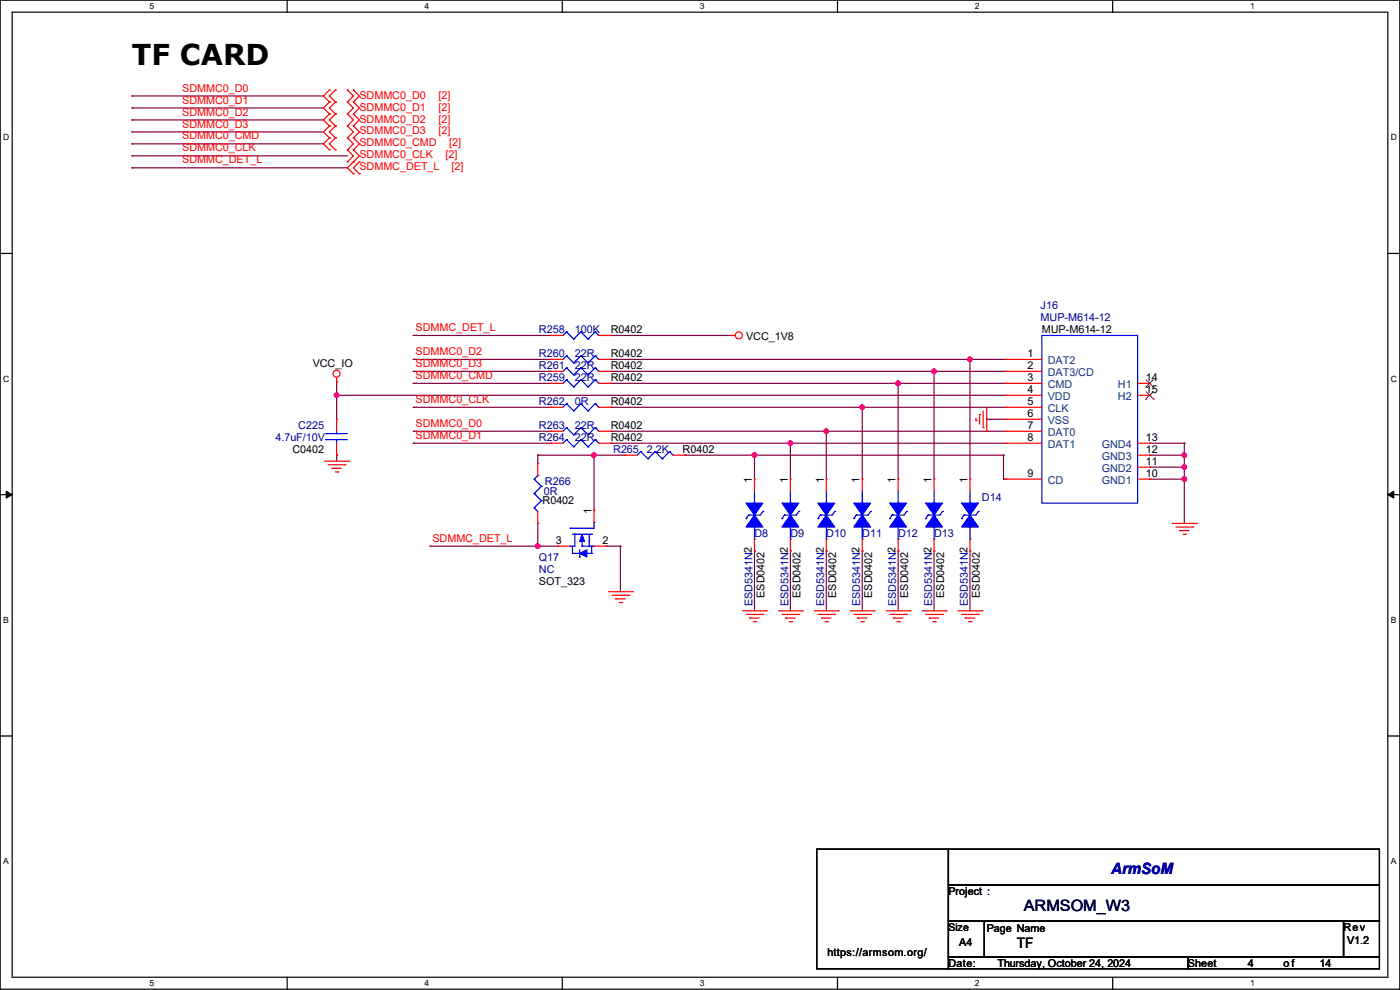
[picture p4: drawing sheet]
<svg xmlns="http://www.w3.org/2000/svg" width="297mm" height="210mm" viewBox="0 0 297 210" stroke-linecap="round" stroke-linejoin="round" font-family="sans-serif">
<path d="M0 0h297v209.8h-297zM2.6 2.6h291.8v204.7h-291.8z" fill="none" stroke="#000" stroke-width=".25"/>
<g fill="#fff">
<path d="M31.7 .3h1v2h-1z"/>
<path d="M31.7 207.6h1v1.9h-1z"/>
</g>
<path d="M60.9 0v2.6M60.9 207.3v2.5" fill="none" stroke="#000" stroke-width=".25"/>
<g fill="#fff">
<path d="M90.1 .3h1v2h-1z"/>
<path d="M90.1 207.6h1v1.9h-1z"/>
</g>
<path d="M119.3 0v2.6M119.3 207.3v2.5" fill="none" stroke="#000" stroke-width=".25"/>
<g fill="#fff">
<path d="M148.5 .3h.9v2h-.9z"/>
<path d="M148.5 207.6h.9v1.9h-.9z"/>
</g>
<path d="M177.7 0v2.6M177.7 207.3v2.5" fill="none" stroke="#000" stroke-width=".25"/>
<g fill="#fff">
<path d="M206.8 .3h1v2h-1z"/>
<path d="M206.8 207.6h1v1.9h-1z"/>
</g>
<path d="M236.1 0v2.6M236.1 207.3v2.5" fill="none" stroke="#000" stroke-width=".25"/>
<g fill="#fff">
<path d="M265.2 .3h1v2h-1z"/>
<path d="M265.2 207.6h1v1.9h-1z"/>
<path d="M.7 28.2h1.2v1.9h-1.2z"/>
<path d="M295.1 28.2h1.2v1.9h-1.2z"/>
<path d="M.7 79.3h1.2v2h-1.2z"/>
<path d="M295.1 79.3h1.2v2h-1.2z"/>
</g>
<path d="M0 53.8h2.6M294.4 53.8h2.6" fill="none" stroke="#000" stroke-width=".25"/>
<g fill="#fff">
<path d="M.7 130.5h1.2v2h-1.2z"/>
<path d="M295.1 130.5h1.1v2h-1.1z"/>
</g>
<path d="M0 104.9h2.6M294.4 104.9h2.6" fill="none" stroke="#000" stroke-width=".25"/>
<path d="M1.3 104.2l1.3 .7-1.3 .8zM294.4 104.9l1.3-.7v1.5z" fill="#000" stroke="#000" stroke-width=".21"/>
<g fill="#fff">
<path d="M.7 181.7h1.2v2h-1.2z"/>
<path d="M295.1 181.7h1.1v2h-1.1z"/>
</g>
<path d="M0 156.1h2.6M294.4 156.1h2.6M173.3 180.1h27.9v25.4h-27.9zM201.2 180.1h91.5v7.6h-91.5zM201.2 187.7h91.5v7.7h-91.5zM201.2 195.4h7.6v7.6h-7.6zM208.8 195.4h76.2v7.6h-76.2zM285 195.4h7.7v7.6h-7.7zM201.2 203h50.8v2.5h-50.8zM252 203h40.7v2.5h-40.7z" fill="none" stroke="#000" stroke-width=".25"/>
<g fill="none" stroke="#800040" stroke-width=".25">
<path d="M28 20.4h.1M28 22.9h.1M28 25.4h.1M28 28h.1M28 30.5h.1M28 33.1h.1M28 35.6h.1M28 20.4h40.6M28 22.9h40.6M28 25.4h40.6M28 28h40.6M28 30.5h40.6"/>
<path d="M28 33.1h45.7M28 35.6h45.7M87.7 71.2h.1M87.7 76.2h.1M87.7 78.8h.1M87.7 71.2h29.2M87.7 76.2h29.2M87.7 78.8h29.2M129.6 71.2h.1M129.6 76.2h.1M129.6 78.8h.1M129.6 71.2h25.4"/>
<path d="M129.6 76.2h83.8M129.6 78.8h83.8M198.2 78.8h.1M198.2 78.8v22.8M205.8 76.2h.1M205.8 76.2v25.4M71.4 81.1h.1M71.4 83.9h.1M71.4 96.6h.1M71.4 81.1v7.8M71.4 96.6v1.2M71.4 83.9h142"/>
<path d="M87.7 81.3h.1M87.7 91.5h.1M87.7 94h.1M87.7 86.4h.1M87.7 81.3h29.2M87.7 86.4h29.2M87.7 91.5h29.2M87.7 94h29.2M114.1 96.6h.1M114.1 96.6h18.5M114.1 96.6v1.7M126 96.6h.1"/>
<path d="M126 96.6v11.6M129.6 81.3h.1M129.6 91.5h.1M129.6 94h.1M129.6 86.4h.1M129.6 81.3h83.8M129.6 86.4h83.8M129.6 91.5h83.8M129.6 94h83.8M145.3 96.6h.1M145.3 96.6h67.6M160.1 96.6h.1"/>
<path d="M160.1 96.6v5M167.7 94h.1M167.7 94v7.6M175.3 91.5h.1M175.3 91.5v10.1M182.9 86.4h.1M182.9 86.4v15.2M190.5 81.3h.1M190.5 81.3v20.3M209.3 88.9h.1M209.3 88.9h4.1M212.9 96.6h.1"/>
<path d="M212.9 96.6v5M243.9 94h.1M243.9 96.6h.1M243.9 99.1h.1M243.9 94h7.3M243.9 96.6h7.3M243.9 99.1h7.3M251.2 94h.1M251.2 96.6h.1M251.2 99.1h.1M251.2 94v17M91.2 115.9h.1"/>
<path d="M91.2 115.9h27.2M114.1 111h.1M114.1 115.9h.1M114.1 111v4.9M128.6 115.9h.1M128.6 115.9h3M131.6 115.9h.1M131.6 115.9v9.6M160.1 116.9h.1M160.1 116.9v12.7M167.7 116.9h.1M167.7 116.9v12.7"/>
<path d="M175.3 116.9h.1M175.3 116.9v12.7M182.9 116.9h.1M182.9 116.9v12.7M190.5 116.9h.1M190.5 116.9v12.7M198.2 116.9h.1M198.2 116.9v12.7M205.8 116.9h.1M205.8 116.9v12.7M212.9 101.6h.1M212.9 101.6h.5"/>
<path d="M243.9 101.6h.1M243.9 101.6h7.3M251.2 101.6h.1"/>
</g>
<g fill="#f0f" stroke="#f0f" stroke-width=".25">
<circle cx="205.8" cy="76.2" r=".49"/>
<circle cx="198.1" cy="78.8" r=".49"/>
<circle cx="190.5" cy="81.3" r=".49"/>
<circle cx="71.4" cy="83.8" r=".49"/>
<circle cx="175.3" cy="91.5" r=".49"/>
<circle cx="167.7" cy="94" r=".49"/>
<circle cx="251.2" cy="96.5" r=".49"/>
<circle cx="182.9" cy="86.4" r=".49"/>
<circle cx="160" cy="96.5" r=".49"/>
<circle cx="114.1" cy="115.8" r=".49"/>
<circle cx="126" cy="96.5" r=".49"/>
<circle cx="251.2" cy="101.6" r=".49"/>
<circle cx="251.2" cy="99.1" r=".49"/>
</g>
<g fill="none" stroke="#f00" stroke-width=".25">
<path d="M69.9 19.1h.1M69.9 19.1l-1.3 1.3 1.3 1.2M71.2 19.1h.1M71.2 19.1l-1.3 1.3 1.3 1.2M73.7 19.1h.1M73.7 19.1l1.3 1.3-1.3 1.2M75 19.1h.1M75 19.1l1.2 1.3-1.2 1.2M69.9 21.6h.1M69.9 24.2h.1M69.9 26.7h.1M69.9 29.3h.1"/>
<path d="M69.9 31.8h.1M69.9 26.7l-1.3 1.3 1.3 1.3M69.9 21.6l-1.3 1.3 1.3 1.3M69.9 29.3l-1.3 1.2 1.3 1.3M69.9 24.2l-1.3 1.2 1.3 1.3M71.2 21.6h.1M71.2 24.2h.1M71.2 26.7h.1M71.2 29.3h.1M71.2 31.8h.1M71.2 24.2l-1.3 1.2 1.3 1.3M71.2 21.6l-1.3 1.3 1.3 1.3"/>
<path d="M71.2 26.7l-1.3 1.3 1.3 1.3M71.2 29.3l-1.3 1.2 1.3 1.3M73.7 21.6h.1M73.7 24.2h.1M73.7 26.7h.1M73.7 29.3h.1M73.7 31.8h.1M73.7 34.3h.1M73.7 26.7l1.3 1.3-1.3 1.3M73.7 21.6l1.3 1.3-1.3 1.3M73.7 29.3l1.3 1.2-1.3 1.3M73.7 24.2l1.3 1.2-1.3 1.3"/>
<path d="M73.7 31.8l1.3 1.3-1.3 1.2M75 21.6h.1M75 24.2h.1M75 26.7h.1M75 29.3h.1M75 31.8h.1M75 34.3h.1M75 36.9h.1M75 29.3l1.2 1.2-1.2 1.3M75 21.6l1.2 1.3-1.2 1.3M75 31.8l1.2 1.3-2.5 2.5 1.3 1.3M75 24.2l1.2 1.2-1.2 1.3"/>
<path d="M75 26.7l1.2 1.3-1.2 1.3M76.2 36.9h.1M76.2 34.3h.1M76.2 34.3l-1.2 1.3 1.2 1.3M116.9 78.8h.1M116.9 76.2h.1M116.9 71.2h.1M116.9 71.2h2.5M116.9 78.8h2.5M116.9 76.2h2.5M127 71.2h2.6M127 78.8h2.6"/>
<path d="M127 76.2h2.6M129.6 78.8h.1M129.6 76.2h.1M129.6 71.2h.1M155 71.2h.1M155 71.2h1M213.4 76.2h.1M213.4 78.8h.1M213.4 78.8h7.6M213.4 76.2h7.6M68.9 97.8h5.1M69.6 98.6h3.6"/>
<path d="M70.4 99.4h.1M70.4 99.4h2M71.4 81.1h.1M71.4 88.9h.1M71.4 96.6h.1M71.4 80.1v1M71.4 88.9v2.6M71.4 94v2.6M73.2 98.6h.1M74 97.8h.1M114.1 98.3h.1M114.1 98.3v2.6"/>
<path d="M116.9 91.5h.1M116.9 94h.1M116.9 86.4h.1M116.9 81.3h.1M116.9 91.5h2.5M116.9 94h2.5M116.9 86.4h2.5M116.9 81.3h2.5M127 91.5h2.6M127 94h2.6M127 86.4h2.6M127 81.3h2.6"/>
<path d="M129.6 91.5h.1M129.6 94h.1M129.6 86.4h.1M129.6 81.3h.1M132.6 96.6h.1M132.6 96.6h2.6M142.8 96.6h2.5M145.3 96.6h.1M207.1 89.2h.1M207.1 88.7v.5M207.8 87.9h.1M207.8 87.9v2.1"/>
<path d="M208.6 90.7h.1M208.6 87.2v3.5M209.3 91.5h.1M209.3 86.4v5.1M213.4 81.3h.1M213.4 83.9h.1M213.4 86.4h.1M213.4 88.9h.1M213.4 91.5h.1M213.4 94h.1M213.4 91.5h7.6M213.4 94h7.6"/>
<path d="M213.4 86.4h7.6M213.4 81.3h7.6M213.4 83.9h7.6M213.4 88.9h7.6M241.3 96.6h2.6M241.3 94h2.6M241.3 81.3h2.6M241.3 83.9h2.6M241.3 99.1h2.6M243.9 99.1h.1M243.9 96.6h.1M243.9 94h.1"/>
<path d="M243.9 81.3h.1M243.9 83.9h.1M71.2 100.1h.5M71.7 100.1h.1M114.1 111h.1M114.1 108.5v2.5M118.4 115.9h.1M118.4 115.9h2.5M126 108.2h.1M126 115.9h2.6M126 108.2v2.6M128.6 115.9h.1"/>
<path d="M160.1 101.6h.1M160.1 116.9h.1M160.1 101.6v2.6M160.1 114.3v2.6M167.7 101.6h.1M167.7 116.9h.1M167.7 101.6v2.6M167.7 114.3v2.6M175.3 101.6h.1M175.3 116.9h.1M175.3 101.6v2.6M175.3 114.3v2.6"/>
<path d="M182.9 101.6h.1M182.9 116.9h.1M182.9 101.6v2.6M182.9 114.3v2.6M190.5 101.6h.1M190.5 116.9h.1M190.5 101.6v2.6M190.5 114.3v2.6M198.2 101.6h.1M198.2 116.9h.1M198.2 101.6v2.6M198.2 114.3v2.6"/>
<path d="M205.8 101.6h.1M205.8 116.9h.1M205.8 101.6v2.6M205.8 114.3v2.6M213.4 101.6h.1M213.4 101.6h7.6M241.3 101.6h2.6M243.9 101.6h.1M248.7 111h5.1M249.5 111.8h3.5M250.2 112.6h.1M250.2 112.6h2.1"/>
<path d="M251 113.3h.5M251.5 113.3h.1M253 111.8h.1M253.8 111h.1M129.1 125.5h5.1M129.8 126.3h3.6M130.6 127h.1M130.6 127h2M131.4 127.8h.5M131.9 127.8h.1M133.4 126.3h.1M134.2 125.5h.1"/>
<path d="M157.5 129.6h5.1M158.3 130.3h3.5M159 131.1h.1M159 131.1h2.1M159.8 131.9h.5M160.3 131.9h.1M161.8 130.3h.1M162.6 129.6h.1M165.1 129.6h5.1M165.9 130.3h3.6M166.7 131.1h.1M166.7 131.1h2"/>
<path d="M167.4 131.9h.5M167.9 131.9h.1M169.5 130.3h.1M170.2 129.6h.1M172.8 129.6h5M173.5 130.3h3.6M174.3 131.1h.1M174.3 131.1h2M175 131.9h.6M175.6 131.9h.1M177.1 130.3h.1M177.8 129.6h.1"/>
<path d="M180.4 129.6h5.1M181.1 130.3h3.6M181.9 131.1h.1M181.9 131.1h2M182.7 131.9h.5M183.2 131.9h.1M184.7 130.3h.1M185.5 129.6h.1M188 129.6h5.1M188.8 130.3h3.5M189.5 131.1h.1M189.5 131.1h2.1"/>
<path d="M190.3 131.9h.5M190.8 131.9h.1M192.3 130.3h.1M193.1 129.6h.1M195.6 129.6h5.1M196.4 130.3h3.5M197.1 131.1h.1M197.1 131.1h2.1M197.9 131.9h.5M198.4 131.9h.1M199.9 130.3h.1M200.7 129.6h.1"/>
<path d="M203.2 129.6h5.1M204 130.3h3.6M204.8 131.1h.1M204.8 131.1h2M205.5 131.9h.5M206 131.9h.1M207.6 130.3h.1M208.3 129.6h.1"/>
<circle cx="71.4" cy="79.3" r=".74"/>
<circle cx="156.7" cy="71.1" r=".74"/>
</g>
<g fill="none" stroke="#00f" stroke-width=".25">
<path d="M120.2 78h.1M120.2 75.5h.1M120.2 70.4h.1M120.2 78l-.8 .8M120.2 78l1.5 1.5M120.2 75.5l-.8 .7M120.2 75.5l1.5 1.5M120.2 70.4l-.8 .8M120.2 70.4l1.5 1.5M121.7 79.5h.1M121.7 77h.1M121.7 71.9h.1"/>
<path d="M123.2 78h.1M123.2 75.5h.1M123.2 70.4h.1M123.2 78l-1.5 1.5M123.2 78l1.6 1.5M123.2 75.5l-1.5 1.5M123.2 75.5l1.6 1.5M123.2 70.4l-1.5 1.5M123.2 70.4l1.6 1.5M124.8 79.5h.1M124.8 77h.1M124.8 71.9h.1"/>
<path d="M126.3 78h.1M126.3 75.5h.1M126.3 70.4h.1M126.3 78l-1.5 1.5M126.3 78l.7 .8M126.3 75.5l-1.5 1.5M126.3 75.5l.7 .7M126.3 70.4l-1.5 1.5M126.3 70.4l.7 .8M127 78.8h.1M127 76.2h.1M127 71.2h.1"/>
<path d="M221 71.2h20.3v35.5h-20.3zM69.1 93.3h.1M69.1 92h.1M69.1 93.3h4.6M69.1 92h4.6M71.4 92h.1M71.4 93.3h.1M71.4 91.5v.5M71.4 93.3v.7M120.2 90.7h.1M120.2 93.3h.1M120.2 85.6h.1"/>
<path d="M120.2 80.6h.1M120.2 90.7l-.8 .8M120.2 90.7l1.5 1.5M120.2 93.3l-.8 .7M120.2 93.3l1.5 1.5M120.2 85.6l-.8 .8M120.2 85.6l1.5 1.6M120.2 80.6l-.8 .7M120.2 80.6l1.5 1.5M121.7 92.2h.1M121.7 94.8h.1M121.7 87.2h.1"/>
<path d="M121.7 82.1h.1M123.2 90.7h.1M123.2 93.3h.1M123.2 85.6h.1M123.2 80.6h.1M123.2 90.7l-1.5 1.5M123.2 90.7l1.6 1.5M123.2 93.3l-1.5 1.5M123.2 93.3l1.6 1.5M123.2 85.6l-1.5 1.6M123.2 85.6l1.6 1.6M123.2 80.6l-1.5 1.5"/>
<path d="M123.2 80.6l1.6 1.5M124.8 92.2h.1M124.8 94.8h.1M124.8 87.2h.1M124.8 82.1h.1M126.3 90.7h.1M126.3 93.3h.1M126.3 85.6h.1M126.3 80.6h.1M126.3 90.7l-1.5 1.5M126.3 90.7l.7 .8M126.3 93.3l-1.5 1.5"/>
<path d="M126.3 93.3l.7 .7M126.3 85.6l-1.5 1.6M126.3 85.6l.7 .8M126.3 80.6l-1.5 1.5M126.3 80.6l.7 .7M127 91.5h.1M127 94h.1M127 86.4h.1M127 81.3h.1M135.9 95.8h.1M135.9 95.8l-.7 .8M135.9 95.8l1.6 1.5"/>
<path d="M137.5 97.3h.1M139 95.8h.1M139 95.8l-1.5 1.5M139 95.8l1.5 1.5M140.5 97.3h.1M142 95.8h.1M142 95.8l-1.5 1.5M142 95.8l.8 .8M142.8 96.6h.1M113.3 107.7h.1M113.3 104.7h.1M113.3 101.6h.1"/>
<path d="M113.3 107.7l.8 .8M113.3 104.7l1.6 1.5M113.3 101.6l1.6 1.6M114.1 100.9h.1M114.1 100.9l-.8 .7M114.9 106.2h.1M114.9 103.2h.1M114.9 106.2l-1.6 1.5M114.9 103.2l-1.6 1.5M120.9 112.1h.1M120.9 115.9h.1M121.5 117.4h.1"/>
<path d="M121.5 113.3h1M121.5 115.9v1.5M121.5 117.4h1.5M122 113.3h.1M122 113.3v2.6h-1.1M122.5 113.3h.1M122.7 113.3h1.5M123 117.4h.1M123 118.2h.1M123 116.6v1.6M123.5 115.9h.1M123.5 113.3v2.6"/>
<path d="M123.5 115.9h2.5M124.2 113.3h.1M124.5 113.3h1M124.5 117.4h1M125 115.9h.1M125 113.3v2.6M125.5 113.3h.1M125.5 117.4h.1M125.5 115.9h.1M125.5 115.9v1.5M126 115.9h.1M126 110.8h.1"/>
<path d="M126 110.8v1.3h-5.1M158.3 110h.1M158.8 109.3h.1M158.8 109.3l-.5 .7M160.1 106.7h.1M160.1 114.3h.1M160.1 104.2v2.5M160.1 111.8v2.5M161.8 108.5h.1M161.8 108.5l-.5 .8h-2.5M165.9 110h.1M166.4 109.3h.1"/>
<path d="M166.4 109.3l-.5 .7M167.7 106.7h.1M167.7 114.3h.1M167.7 104.2v2.5M167.7 111.8v2.5M169.5 108.5h.1M169.5 108.5l-.5 .8h-2.6M173.5 110h.1M174 109.3h.1M174 109.3l-.5 .7M175.3 106.7h.1M175.3 114.3h.1"/>
<path d="M175.3 104.2v2.5M175.3 111.8v2.5M177.1 108.5h.1M177.1 108.5l-.5 .8h-2.6M181.1 110h.1M181.7 109.3h.1M181.7 109.3l-.6 .7M182.9 106.7h.1M182.9 114.3h.1M182.9 104.2v2.5M182.9 111.8v2.5M184.7 108.5h.1"/>
<path d="M184.7 108.5l-.5 .8h-2.5M188.8 110h.1M189.3 109.3h.1M189.3 109.3l-.5 .7M190.5 106.7h.1M190.5 114.3h.1M190.5 104.2v2.5M190.5 111.8v2.5M192.3 108.5h.1M192.3 108.5l-.5 .8h-2.5M196.4 110h.1M196.9 109.3h.1"/>
<path d="M196.9 109.3l-.5 .7M198.2 106.7h.1M198.2 114.3h.1M198.2 104.2v2.5M198.2 111.8v2.5M199.9 108.5h.1M199.9 108.5l-.5 .8h-2.5M204 110h.1M204.5 109.3h.1M204.5 109.3l-.5 .7M205.8 106.7h.1M205.8 114.3h.1"/>
<path d="M205.8 104.2v2.5M205.8 111.8v2.5M207.6 108.5h.1M207.6 108.5l-.5 .8h-2.6"/>
</g>
<g fill="#00f" stroke="#00f" stroke-width=".25">
<path d="M123.5 113.3l.5 1.6h-1z"/>
<path d="M123 117.4l1.5-.8v1.6z"/>
<path d="M158.3 106.7h3.5l-1.7 2.6z" fill-rule="evenodd"/>
<path d="M160.1 109.3l1.7 2.5h-3.5z" fill-rule="evenodd"/>
<path d="M165.9 106.7h3.6l-1.8 2.6z" fill-rule="evenodd"/>
<path d="M167.7 109.3l1.8 2.5h-3.6z" fill-rule="evenodd"/>
<path d="M181.1 106.7h3.6l-1.8 2.6z" fill-rule="evenodd"/>
<path d="M182.9 109.3l1.8 2.5h-3.6z" fill-rule="evenodd"/>
<path d="M196.4 106.7h3.5l-1.7 2.6z" fill-rule="evenodd"/>
<path d="M198.2 109.3l1.7 2.5h-3.5z" fill-rule="evenodd"/>
<path d="M173.5 106.7h3.6l-1.8 2.6z" fill-rule="evenodd"/>
<path d="M175.3 109.3l1.8 2.5h-3.6z" fill-rule="evenodd"/>
<path d="M188.8 106.7h3.5l-1.8 2.6z" fill-rule="evenodd"/>
<path d="M190.5 109.3l1.8 2.5h-3.5z" fill-rule="evenodd"/>
<path d="M204 106.7h3.6l-1.8 2.6z" fill-rule="evenodd"/>
<path d="M205.8 109.3l1.8 2.5h-3.6z" fill-rule="evenodd"/>
</g>
<path d="M243.1 82.1h.1M243.1 84.7h.1M243.1 80.6l1.6 1.5M243.1 83.1l1.6 1.6M244.6 80.6l-1.5 1.5M244.6 83.1l-1.5 1.6M244.7 82.1h.1M244.7 84.7h.1" fill="none" stroke="#804000" stroke-width=".21"/>
<text font-size="6.1" x="28" y="13.8">TF CARD</text>
<text font-size="3.3" fill="#0000a0" x="235.8" y="185.5">ArmSoM</text>
<text font-size="3.3" fill="#000040" x="217.2" y="193.3">ARMSOM_W3</text>
<text font-size="3" x="215.7" y="201.2">TF</text>
<g font-size="2.3" fill="#f00">
<text x="38.7" y="19.4">SDMMC0_D0</text>
<text x="38.7" y="22">SDMMC0_D1</text>
<text x="76.2" y="20.9">SDMMC0_D0</text>
<text x="76.2" y="23.5">SDMMC0_D1</text>
<text x="93" y="20.9">[2]</text>
<text x="93" y="23.5">[2]</text>
<text x="38.7" y="24.5">SDMMC0_D2</text>
<text x="38.7" y="27.1">SDMMC0_D3</text>
<text x="38.7" y="29.6">SDMMC0_CMD</text>
<text x="76.2" y="26">SDMMC0_D2</text>
<text x="76.2" y="28.5">SDMMC0_D3</text>
<text x="93" y="26">[2]</text>
<text x="93" y="28.5">[2]</text>
<text x="38.7" y="32.1">SDMMC0_CLK</text>
<text x="38.7" y="34.7">SDMMC_DET_L</text>
<text x="76.2" y="31.1">SDMMC0_CMD</text>
<text x="76.2" y="33.6">SDMMC0_CLK</text>
<text x="94.5" y="33.6">[2]</text>
<text x="95.3" y="31.1">[2]</text>
<text x="76.2" y="36.2">SDMMC_DET_L</text>
<text x="95.8" y="36.2">[2]</text>
<text x="88.2" y="70.2">SDMMC_DET_L</text>
<text x="88.2" y="75.3">SDMMC0_D2</text>
<text x="88.2" y="77.9">SDMMC0_D3</text>
<text x="88.2" y="80.4">SDMMC0_CMD</text>
<text x="88.2" y="85.5">SDMMC0_CLK</text>
<text x="88.2" y="90.6">SDMMC0_D0</text>
<text x="88.2" y="93.1">SDMMC0_D1</text>
<text x="91.7" y="114.9">SDMMC_DET_L</text>
</g>
<g font-size="2.3" fill="#0000a0">
<text x="220.8" y="65.6">J16</text>
<text x="114.3" y="70.7">R258</text>
<text x="122" y="70.7">100K</text>
<text x="220.8" y="68.2">MUP-M614-12</text>
<text x="114.3" y="75.8">R260</text>
<text x="122" y="75.8">22R</text>
<text x="114.3" y="78.3">R261</text>
<text x="114.3" y="80.9">R259</text>
<text x="122" y="78.3">22R</text>
<text x="122" y="80.9">22R</text>
<text x="114.3" y="85.9">R262</text>
<text x="122" y="85.9">0R</text>
<text x="58.5" y="93.6">4.7uF/10V</text>
<text x="63.3" y="91">C225</text>
<text x="114.3" y="91">R263</text>
<text x="114.3" y="93.6">R264</text>
<text x="122" y="91">22R</text>
<text x="122" y="93.6">22R</text>
<text x="130.1" y="96.1">R265</text>
<text x="137.2" y="96.1">2.2K</text>
<text x="115.4" y="105">0R</text>
<text x="115.6" y="103">R266</text>
<text x="208.3" y="106.3">D14</text>
<text x="160.1" y="113.9">D8</text>
<text x="167.7" y="113.9">D9</text>
<text x="175.3" y="113.9">D10</text>
<text x="182.9" y="113.9">D11</text>
<text x="190.5" y="113.9">D12</text>
<text x="198.2" y="113.9">D13</text>
<text x="114.3" y="119">Q17</text>
<text x="114.3" y="121.5">NC</text>
<text x="159.6" y="128.6" transform="rotate(-90 159.6 128.6)">ESD5341N2</text>
<text x="167.3" y="128.6" transform="rotate(-90 167.3 128.6)">ESD5341N2</text>
<text x="174.9" y="128.6" transform="rotate(-90 174.9 128.6)">ESD5341N2</text>
<text x="182.5" y="128.6" transform="rotate(-90 182.5 128.6)">ESD5341N2</text>
<text x="190.1" y="128.6" transform="rotate(-90 190.1 128.6)">ESD5341N2</text>
<text x="197.7" y="128.6" transform="rotate(-90 197.7 128.6)">ESD5341N2</text>
<text x="205.4" y="128.6" transform="rotate(-90 205.4 128.6)">ESD5341N2</text>
</g>
<g font-size="2.3">
<text x="129.6" y="70.7">R0402</text>
<text x="221" y="70.7">MUP-M614-12</text>
<text x="66.3" y="77.8">VCC_IO</text>
<text x="129.6" y="75.8">R0402</text>
<text x="158.3" y="72.2">VCC_1V8</text>
<text x="218" y="75.7">1</text>
<text x="129.6" y="78.3">R0402</text>
<text x="129.6" y="80.9">R0402</text>
<text x="218" y="78.2">2</text>
<text x="218" y="80.8">3</text>
<text x="218" y="83.3">4</text>
<text x="243.1" y="80.8">14</text>
<text x="243.1" y="83.3">15</text>
<text x="129.6" y="85.9">R0402</text>
<text x="218" y="85.9">5</text>
<text x="218" y="88.4">6</text>
<text x="129.6" y="91">R0402</text>
<text x="129.6" y="93.6">R0402</text>
<text x="218" y="90.9">7</text>
<text x="218" y="93.5">8</text>
<text x="243.1" y="93.5">13</text>
<text x="62" y="96.1">C0402</text>
<text x="144.8" y="96.1">R0402</text>
<text x="218" y="101.1">9</text>
<text x="243.1" y="101.1">10</text>
<text x="243.1" y="98.6">11</text>
<text x="243.1" y="96">12</text>
<text x="115.1" y="107">R0402</text>
<text x="159.5" y="102.4" transform="rotate(-90 159.5 102.4)">1</text>
<text x="167.1" y="102.4" transform="rotate(-90 167.1 102.4)">1</text>
<text x="174.8" y="102.4" transform="rotate(-90 174.8 102.4)">1</text>
<text x="182.4" y="102.4" transform="rotate(-90 182.4 102.4)">1</text>
<text x="190" y="102.4" transform="rotate(-90 190 102.4)">1</text>
<text x="197.6" y="102.4" transform="rotate(-90 197.6 102.4)">1</text>
<text x="205.2" y="102.4" transform="rotate(-90 205.2 102.4)">1</text>
<text x="125.5" y="109" transform="rotate(-90 125.5 109)">1</text>
<text x="117.9" y="115.3">3</text>
<text x="127.8" y="115.3">2</text>
<text x="114.3" y="124">SOT_323</text>
<text x="162.2" y="126.8" transform="rotate(-90 162.2 126.8)">ESD0402</text>
<text x="169.8" y="126.8" transform="rotate(-90 169.8 126.8)">ESD0402</text>
<text x="177.4" y="126.8" transform="rotate(-90 177.4 126.8)">ESD0402</text>
<text x="185" y="126.8" transform="rotate(-90 185 126.8)">ESD0402</text>
<text x="192.7" y="126.8" transform="rotate(-90 192.7 126.8)">ESD0402</text>
<text x="200.3" y="126.8" transform="rotate(-90 200.3 126.8)">ESD0402</text>
<text x="207.9" y="126.8" transform="rotate(-90 207.9 126.8)">ESD0402</text>
<text x="201.2" y="189.8">Project :</text>
<text x="209.3" y="197.7">Page Name</text>
<text x="285" y="197.4">Rev</text>
<text x="175.6" y="202.8">https://armsom.org/</text>
<text x="203.5" y="200.7">A4</text>
<text x="285.8" y="200.2">V1.2</text>
<text x="201.2" y="205.1">Date:</text>
<text x="211.6" y="205.1">Thursday, October 24, 2024</text>
<text x="252" y="205.1">Sheet</text>
<text x="264.7" y="205.1">4</text>
<text x="272.3" y="205.1">of</text>
<text x="280" y="205.1">14</text>
</g>
<g font-size="2.3" fill="#004080">
<text x="222.3" y="77.3">DAT2</text>
<text x="222.3" y="79.8">DAT3/CD</text>
<text x="222.3" y="82.4">CMD</text>
<text x="237.2" y="82.4">H1</text>
<text x="222.3" y="84.9">VDD</text>
<text x="222.3" y="87.5">CLK</text>
<text x="237.2" y="84.9">H2</text>
<text x="222.3" y="90">VSS</text>
<text x="222.3" y="92.5">DAT0</text>
<text x="222.3" y="95.1">DAT1</text>
<text x="233.7" y="95.1">GND4</text>
<text x="233.7" y="100.2">GND2</text>
<text x="233.7" y="97.6">GND3</text>
<text x="222.3" y="102.7">CD</text>
<text x="233.7" y="102.7">GND1</text>
</g>
<text font-size="2.2" x="201.2" y="197.4">Size</text>
<g font-size="1.8">
<text x="31.7" y="1.9">5</text>
<text x="90.1" y="1.9">4</text>
<text x="148.5" y="1.9">3</text>
<text x="206.8" y="1.9">2</text>
<text x="265.2" y="1.9">1</text>
<text x=".7" y="29.8">D</text>
<text x="295.1" y="29.8">D</text>
<text x=".7" y="80.9">C</text>
<text x="295.1" y="80.9">C</text>
<text x=".7" y="132.1">B</text>
<text x="295.1" y="132.1">B</text>
<text x=".7" y="183.3">A</text>
<text x="295.1" y="183.3">A</text>
<text x="31.7" y="209.2">5</text>
<text x="90.1" y="209.2">4</text>
<text x="148.5" y="209.2">3</text>
<text x="206.8" y="209.2">2</text>
<text x="265.2" y="209.2">1</text>
</g>
</svg>
